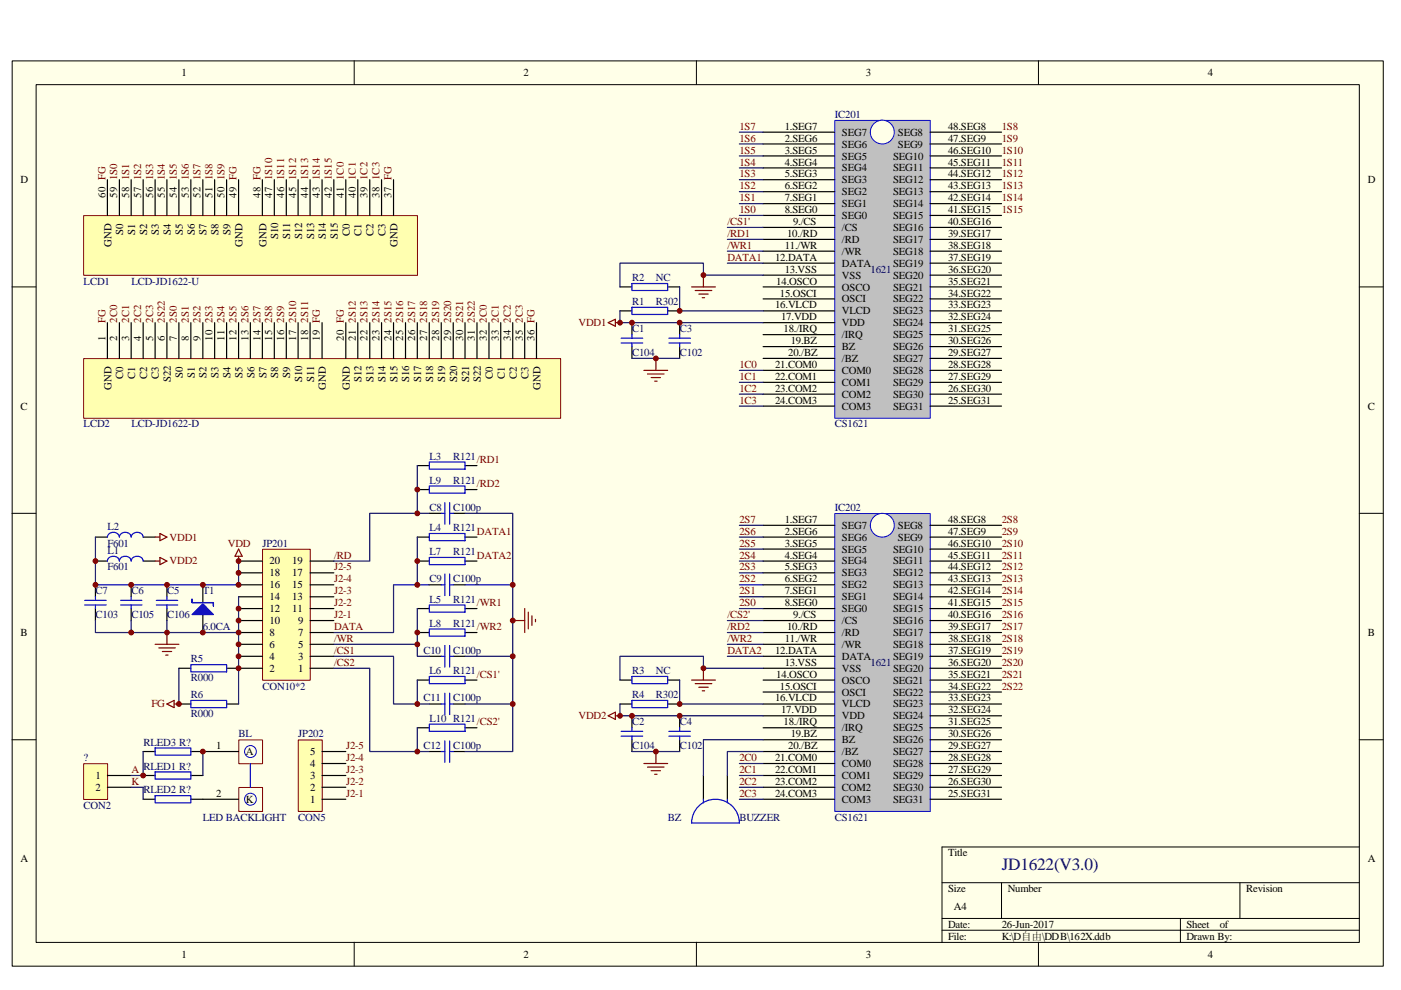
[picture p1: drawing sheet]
<svg xmlns="http://www.w3.org/2000/svg" width="297mm" height="210mm" viewBox="0 0 297 210" stroke-linecap="round" stroke-linejoin="round" font-family="sans-serif">
<path d="M2.6 12.9h290.7v192h-290.7z" fill="#ffffe8"/>
<g fill="none" stroke="#000" stroke-width=".21">
<path d="M2.6 12.9h290.7v192h-290.7zM7.7 17.9h280.5v181.9h-280.5zM75.1 12.9v5M147.7 12.9v5M220.2 12.9v5M2.5 60.8h5.1M288.2 60.8h5M2.5 108.8h5.1M288.2 108.8h5M2.5 156.8h5.1M288.2 156.8h5M288.2 179.6h-88.5v20.2"/>
<path d="M75.1 199.8v5M147.7 199.8v5M199.7 187.2h88.5M199.7 194.7h88.5M199.7 197.2h88.5M212.3 187.2v7.5M220.2 199.8v5M250.3 194.7v5.1M262.9 187.2v7.5"/>
</g>
<g fill="none" stroke="#800000" stroke-width=".25">
<path d="M50.6 116.4l.7 1.5h-1.5zM50.6 117.9v1.1M32.9 136.6h5M33.7 137.4h3.5M34.4 138.1h2M35.1 138.9h.5M35.4 134.1v2.5M108.7 131.6h2.5M111.2 129v5.1M112 129.8v3.6M112.8 130.6v2M113.5 131.3v.5"/>
<path d="M35.4 149.3l1.5-.8v1.5zM36.9 149.3h1M128.9 151.8l1.6-.8v1.5zM130.5 151.8h.9M139.1 159.3v2.6M146.6 144.2h5.1M147.4 144.9h3.5M148.2 145.7h2M148.9 146.5h.5M149.1 141.7v2.5M136.5 161.9h5.1M137.3 162.6h3.5"/>
<path d="M138 163.4h2M138.8 164.2h.5"/>
</g>
<g fill="none" stroke="#000" stroke-width=".25">
<path d="M91 108.8h2.6M96.1 108.8h2.5M35.4 124v2.5M35.4 129v2.6M37.9 141.7h2.6M48 141.7h2.6M131.4 144.2h2.6M131.4 149.3h2.6M134 151.8v2.5M134 156.8v2.5M141.6 144.2h2.5M141.6 149.3h2.5"/>
<path d="M144.1 151.8v2.5M144.1 156.8v2.5"/>
</g>
<g fill="none" stroke="#00f" stroke-width=".25">
<path d="M93.6 108.8h.7M94.3 106.6v4.5M95.3 108.8h.8M95.3 106.6v4.5M33.1 127.3h4.6M33.1 128.3h4.6M35.4 126.5v.8M35.4 128.3v.7M40.5 140.9h7.5v1.6h-7.5zM131.7 155.1h4.6M131.7 156.1h4.6M134 143.4h7.6v1.5h-7.6z"/>
<path d="M134 148.5h7.6v1.5h-7.6zM134 154.3v.8M134 156.1v.7M141.8 155.1h4.6M141.8 156.1h4.6M144.1 154.3v.8M144.1 156.1v.7"/>
</g>
<path d="M55.7 116.5h10.1v27.7h-10.1z" fill="#ffffb0"/>
<path d="M55.7 116.5h10.1v27.7h-10.1z" fill="none" stroke="#800000" stroke-width=".21"/>
<g fill="none" stroke="#000" stroke-width=".25">
<path d="M50.6 119h5M65.7 119h5.1M50.6 139.1h5M50.6 136.6h5M50.6 134.1h5M50.6 131.6h5M50.6 129h5M50.6 126.5h5M50.6 124h5M50.6 121.5h5M65.7 139.1h5.1M65.7 136.6h5.1"/>
<path d="M65.7 134.1h5.1M65.7 131.6h5.1M65.7 129h5.1M65.7 126.5h5.1M65.7 124h5.1M65.7 121.5h5.1M50.6 141.7h5M65.7 141.7h5.1"/>
</g>
<path d="M177 108.9h20.2v63.1h-20.2z" fill="#c0c0c0"/>
<path d="M177 108.9h20.2v63.1h-20.2z" fill="none" stroke="#00f" stroke-width=".21"/>
<circle cx="187.1" cy="111.4" r="2.53" fill="#ffffe8"/>
<circle cx="187.1" cy="111.4" r="2.53" fill="none" stroke="#00f" stroke-width=".21"/>
<g fill="none" stroke="#000" stroke-width=".25">
<path d="M161.8 119h15.2M161.8 116.4h15.2M161.8 113.9h15.2M161.8 111.4h15.2M197.2 119h15.1M197.2 116.4h15.1M197.2 113.9h15.1M197.2 111.4h15.1M161.8 129h15.2M161.8 126.5h15.2M161.8 124h15.2M161.8 121.5h15.2"/>
<path d="M161.8 131.6h15.2M161.8 134.1h15.2M161.8 136.6h15.2M161.8 139.1h15.2M197.2 129h15.1M197.2 126.5h15.1M197.2 124h15.1M197.2 121.5h15.1M197.2 131.6h15.1M197.2 134.1h15.1M197.2 136.6h15.1M197.2 139.1h15.1"/>
<path d="M161.8 141.7h15.2M161.8 144.2h15.2M161.8 146.7h15.2M161.8 149.3h15.2M161.8 151.8h15.2M161.8 154.3h15.2M161.8 156.8h15.2M161.8 159.3h15.2M197.2 141.7h15.1M197.2 144.2h15.1M197.2 146.7h15.1M197.2 149.3h15.1"/>
<path d="M197.2 151.8h15.1M197.2 154.3h15.1M197.2 156.8h15.1M197.2 159.3h15.1M149.1 164.4v5.1M154.2 164.4v5.1M161.8 161.9h15.2M161.8 164.4h15.2M161.8 166.9h15.2M161.8 169.5h15.2M197.2 161.9h15.1M197.2 164.4h15.1"/>
<path d="M197.2 166.9h15.1M197.2 169.5h15.1"/>
</g>
<path d="M148.4 170.6a5.1 5.1 0 0 1 5.4-.7 5.1 5.1 0 0 1 3 4.6h-10.2a5 5 0 0 1 1.8-3.9zM149.1 169.5v.7M154.2 169.5v.7" fill="none" stroke="#00f" stroke-width=".25"/>
<path d="M17.8 162h5v7.5h-5z" fill="#ffffb0"/>
<path d="M17.7 161.9h5.1v7.6h-5.1z" fill="none" stroke="#800000" stroke-width=".21"/>
<path d="M22.8 164.4h5M22.8 166.9h5" fill="none" stroke="#000" stroke-width=".25"/>
<path d="M63.3 156.9h5v15.1h-5z" fill="#ffffb0"/>
<path d="M63.2 156.9h5.1v15.1h-5.1z" fill="none" stroke="#800000" stroke-width=".21"/>
<path d="M43 124v3.8M43 130.3v3.8M68.3 159.3h5M68.3 169.5h5M68.3 166.9h5M68.3 164.4h5M68.3 161.9h5" fill="none" stroke="#000" stroke-width=".25"/>
<path d="M50.6 119v5M50.6 126.5v15.2" fill="none" stroke="#000080" stroke-width=".25"/>
<path d="M40.7 127v.8h4.6v.7v-.7h-4.6z" fill-rule="evenodd" fill="#00f"/>
<path d="M40.7 127v.8h4.6v.7v-.7h-4.6z" fill="none" stroke="#00f" stroke-width=".25"/>
<path d="M43 128l2.3 2.3h-4.6z" fill="#00f"/>
<g fill="none" stroke="#00f" stroke-width=".25">
<path d="M91 98h7.6v1.5h-7.6zM22.8 119a1.3 1.3 0 0 1 1.2-1.1 1.3 1.3 0 0 1 1.3 1.1 1.28 1.28 0 0 1 1.3-1.1 1.28 1.28 0 0 1 1.2 1.1 1.3 1.3 0 0 1 1.3-1.1 1.3 1.3 0 0 1 1.2 1.1M22.8 113.9a1.3 1.3 0 0 1 1.2-1 1.3 1.3 0 0 1 1.3 1 1.28 1.28 0 0 1 1.3-1 1.28 1.28 0 0 1 1.2 1 1.3 1.3 0 0 1 1.3-1 1.3 1.3 0 0 1 1.2 1M91 103h7.6v1.6h-7.6zM91 113.1h7.6v1.5h-7.6zM91 118.2h7.6v1.5h-7.6zM17.9 127.3h4.6M17.9 128.3h4.6M20.2 126.5v.8M20.2 128.3v.7M25.6 127.3h4.5M25.6 128.3h4.5"/>
<path d="M27.8 126.5v.8M27.8 128.3v.7M43 128l2.3 2.3h-4.6zM91 128.3h7.6v1.5h-7.6zM91 133.4h7.6v1.5h-7.6zM93.6 124h.7M93.6 139.1h.7M94.3 121.7v4.6M94.3 136.9v4.5M95.3 124h.8M95.3 121.7v4.6M95.3 136.9v4.5"/>
<path d="M95.3 139.1h.8M40.5 148.5h7.5v1.5h-7.5zM91 143.4h7.6v1.5h-7.6zM91 153.5h7.6v1.6h-7.6zM93.6 149.3h.7M93.6 159.3h.7M94.3 147v4.5M94.3 157.1v4.5M95.3 147v4.5M95.3 157.1v4.5M95.3 149.3h.8M95.3 159.3h.8"/>
</g>
<g fill="none" stroke="#000" stroke-width=".25">
<path d="M88.5 98.7h2.5M98.6 98.7h2.5M20.2 119h2.6M20.2 113.9h2.6M30.3 119h2.6M30.3 113.9h2.6M88.5 119h2.5M88.5 113.9h2.5M88.5 103.8h2.5M98.6 119h2.5M98.6 113.9h2.5M98.6 103.8h2.5"/>
<path d="M20.2 124v2.5M20.2 129v2.6M27.8 124v2.5M27.8 129v2.6M88.5 129h2.5M88.5 134.1h2.5M91 124h2.6M91 139.1h2.6M96.1 124h2.5M96.1 139.1h2.5M98.6 129h2.5M98.6 134.1h2.5"/>
<path d="M37.9 149.3h2.6M48 149.3h2.6M88.5 144.2h2.5M88.5 154.3h2.5M91 149.3h2.6M91 159.3h2.6M96.1 149.3h2.5M96.1 159.3h2.5M98.6 144.2h2.5M98.6 154.3h2.5"/>
</g>
<path d="M20.2 113.9v10.1h30.4M20.2 131.6v2.5h30.4M27.8 131.6v2.5M35.4 131.6v2.5M37.9 141.7v7.6M50.6 141.7v7.6" fill="none" stroke="#000080" stroke-width=".25"/>
<path d="M32.9 119h1M32.9 113.9h1M33.9 118.2l1.5 .8-1.5 .7zM33.9 113.1l1.5 .8-1.5 .7z" fill="none" stroke="#800000" stroke-width=".25"/>
<path d="M17.8 45.8h70.7v12.6h-70.7z" fill="#ffffb0"/>
<path d="M17.7 45.7h70.8v12.7h-70.8z" fill="none" stroke="#800000" stroke-width=".21"/>
<g fill="none" stroke="#000" stroke-width=".25">
<path d="M22.8 38.1v7.6M25.3 38.1v7.6M27.8 38.1v7.6M30.3 38.1v7.6M32.9 38.1v7.6M35.4 38.1v7.6M37.9 38.1v7.6M40.5 38.1v7.6M43 38.1v7.6M45.5 38.1v7.6M48 38.1v7.6M50.6 38.1v7.6"/>
<path d="M55.6 38.1v7.6M58.2 38.1v7.6M60.7 38.1v7.6M63.2 38.1v7.6M65.7 38.1v7.6M68.3 38.1v7.6M70.8 38.1v7.6M73.3 38.1v7.6M75.9 38.1v7.6M78.4 38.1v7.6M80.9 38.1v7.6M83.4 38.1v7.6"/>
</g>
<path d="M17.8 76.1h101.1v12.6h-101.1z" fill="#ffffb0"/>
<path d="M17.7 76h101.2v12.7h-101.2z" fill="none" stroke="#800000" stroke-width=".21"/>
<g fill="none" stroke="#000" stroke-width=".25">
<path d="M22.8 68.4v7.6M25.3 68.4v7.6M27.8 68.4v7.6M30.3 68.4v7.6M32.9 68.4v7.6M35.4 68.4v7.6M37.9 68.4v7.6M40.5 68.4v7.6M43 68.4v7.6M45.5 68.4v7.6M48 68.4v7.6M50.6 68.4v7.6"/>
<path d="M53.1 68.4v7.6M55.6 68.4v7.6M58.2 68.4v7.6M60.7 68.4v7.6M63.2 68.4v7.6M65.7 68.4v7.6M68.3 68.4v7.6M73.3 68.4v7.6M75.9 68.4v7.6M78.4 68.4v7.6M80.9 68.4v7.6M83.4 68.4v7.6"/>
<path d="M86 68.4v7.6M88.5 68.4v7.6M91 68.4v7.6M93.6 68.4v7.6M96.1 68.4v7.6M98.6 68.4v7.6M101.1 68.4v7.6M103.7 68.4v7.6M106.2 68.4v7.6M108.7 68.4v7.6M111.2 68.4v7.6M113.7 68.4v7.6"/>
<path d="M30.3 159.3h2.6M40.5 159.3h2.5M30.3 164.4h2.6M30.3 169.5h2.6M40.5 164.4h2.5M40.5 169.5h2.5"/>
</g>
<g fill="none" stroke="#000080" stroke-width=".25">
<path d="M88.5 98.7v10.1M88.5 113.9v10.1M91 108.8h-12.6v10.2h-7.6M98.6 108.8h10.1v50.5h-10.1M70.8 139.1h12.6v10.2h7.6M70.8 136.6h17.7v2.5h2.5M88.5 129v7.6M91 124h-7.6v10.1h-12.6M98.6 124h10.1M98.6 139.1h10.1M70.8 141.7h7.6v17.6h12.6M88.5 144.2v5.1"/>
<path d="M88.5 154.3v5M98.6 149.3h10.1"/>
</g>
<path d="M32.9 158.6h7.6v1.5h-7.6zM32.9 163.7h7.6v1.5h-7.6zM32.9 168.7h7.6v1.5h-7.6z" fill="none" stroke="#00f" stroke-width=".25"/>
<path d="M50.7 156.9h5v5h-5z" fill="#ffffe8"/>
<path d="M50.6 156.9h5.1v5h-5.1z" fill="none" stroke="#800000" stroke-width=".21"/>
<path d="M50.7 167h5v5h-5z" fill="#ffffe8"/>
<path d="M50.6 167h5.1v5h-5.1z" fill="none" stroke="#800000" stroke-width=".21"/>
<path d="M131.7 71.7h4.6M131.7 72.7h4.6M134 60.1h7.6v1.5h-7.6zM134 65.2h7.6v1.5h-7.6zM134 71v.7M134 72.7v.8M141.8 71.7h4.6M141.8 72.7h4.6M144.1 71v.7M144.1 72.7v.8M53.1 161.9v5" fill="none" stroke="#00f" stroke-width=".25"/>
<path d="M131.4 60.8h2.6M131.4 65.9h2.6M134 68.4v2.6M134 73.5v2.5M141.6 60.8h2.5M141.6 65.9h2.5M144.1 68.4v2.6M144.1 73.5v2.5M43 159.3h7.6M43 169.5h7.6" fill="none" stroke="#000" stroke-width=".25"/>
<g fill="none" stroke="#00f" stroke-width=".21">
<circle cx="53.1" cy="159.3" r="1.26"/>
<circle cx="53.1" cy="169.5" r="1.26"/>
</g>
<g fill="none" stroke="#000080" stroke-width=".25">
<path d="M156.8 111.4h5M156.8 113.9h5M156.8 116.4h5M156.8 119h5M154.2 131.6h7.6M154.2 134.1h7.6M154.2 136.6h7.6M154.2 139.1h7.6M156.8 121.5h5M156.8 124h5M156.8 126.5h5M156.8 129h5"/>
<path d="M30.3 159.3v5.1h-2.5M43 159.3v5.1M131.4 149.3v2.5h30.4M134 159.3h10.1M144.1 144.2v5.1h17.7M161.8 159.3h-7.6v5.1M161.8 156.8h-12.7v7.6M161.8 141.7h-12.7v-2.6h-17.7v5.1M27.8 166.9h2.5v2.6M156.8 164.4h5M156.8 166.9h5M156.8 161.9h5"/>
<path d="M156.8 169.5h5"/>
</g>
<path d="M149.1 58.3v2.5M128.9 68.4l1.6-.7v1.5zM130.5 68.4h.9M136.5 78.5h5.1M137.3 79.3h3.5M139.1 76v2.5M146.6 60.8h5.1M147.4 61.6h3.5M148.2 62.4h2M148.9 63.1h.5M138 80.1h2M138.8 80.8h.5" fill="none" stroke="#800000" stroke-width=".25"/>
<path d="M177 25.6h20.2v63.1h-20.2z" fill="#c0c0c0"/>
<path d="M177 25.5h20.2v63.2h-20.2z" fill="none" stroke="#00f" stroke-width=".21"/>
<circle cx="187.1" cy="28" r="2.53" fill="#ffffe8"/>
<circle cx="187.1" cy="28" r="2.53" fill="none" stroke="#00f" stroke-width=".21"/>
<g fill="none" stroke="#000" stroke-width=".25">
<path d="M161.8 38.1h15.2M161.8 35.6h15.2M161.8 33.1h15.2M161.8 30.5h15.2M161.8 28h15.2M197.2 38.1h15.1M197.2 35.6h15.1M197.2 33.1h15.1M197.2 30.5h15.1M197.2 28h15.1M161.8 45.7h15.2M161.8 43.2h15.2"/>
<path d="M161.8 40.6h15.2M161.8 48.2h15.2M161.8 50.8h15.2M161.8 53.3h15.2M161.8 55.8h15.2M161.8 58.3h15.2M197.2 45.7h15.1M197.2 43.2h15.1M197.2 40.6h15.1M197.2 48.2h15.1M197.2 50.8h15.1M197.2 53.3h15.1"/>
<path d="M197.2 55.8h15.1M197.2 58.3h15.1M161.8 60.8h15.2M161.8 63.4h15.2M161.8 65.9h15.2M161.8 68.4h15.2M161.8 71h15.2M161.8 73.5h15.2M161.8 76h15.2M161.8 78.5h15.2M197.2 60.8h15.1M197.2 63.4h15.1"/>
<path d="M197.2 65.9h15.1M197.2 68.4h15.1M197.2 71h15.1M197.2 73.5h15.1M197.2 76h15.1M197.2 78.5h15.1M161.8 81.1h15.2M161.8 83.6h15.2M161.8 86.1h15.2M197.2 81.1h15.1M197.2 83.6h15.1M197.2 86.1h15.1"/>
</g>
<g fill="none" stroke="#000080" stroke-width=".25">
<path d="M156.8 28h5M156.8 30.5h5M156.8 33.1h5M156.8 35.6h5M156.8 38.1h5M154.2 48.2h7.6M154.2 50.8h7.6M154.2 53.3h7.6M154.2 55.8h7.6M156.8 40.6h5M156.8 43.2h5M156.8 45.7h5"/>
<path d="M161.8 58.3h-12.7v-2.5h-17.7v5M131.4 65.9v2.5h30.4M134 76h10.1M144.1 60.8v5.1h17.7M156.8 78.5h5M156.8 81.1h5M156.8 83.6h5M156.8 86.1h5"/>
</g>
<circle cx="50.6" cy="134.1" r=".51" fill="#800000"/>
<circle cx="50.6" cy="134.1" r=".51" fill="none" stroke="#800000" stroke-width=".21"/>
<circle cx="50.6" cy="119" r=".51" fill="#800000"/>
<circle cx="50.6" cy="119" r=".51" fill="none" stroke="#800000" stroke-width=".21"/>
<circle cx="108.7" cy="131.6" r=".51" fill="#800000"/>
<circle cx="108.7" cy="131.6" r=".51" fill="none" stroke="#800000" stroke-width=".21"/>
<circle cx="50.6" cy="141.7" r=".51" fill="#800000"/>
<circle cx="50.6" cy="141.7" r=".51" fill="none" stroke="#800000" stroke-width=".21"/>
<circle cx="37.9" cy="149.3" r=".5" fill="#800000"/>
<circle cx="37.9" cy="149.3" r=".5" fill="none" stroke="#800000" stroke-width=".21"/>
<circle cx="35.4" cy="124" r=".5" fill="#800000"/>
<circle cx="35.4" cy="124" r=".5" fill="none" stroke="#800000" stroke-width=".21"/>
<circle cx="35.4" cy="134.1" r=".5" fill="#800000"/>
<circle cx="35.4" cy="134.1" r=".5" fill="none" stroke="#800000" stroke-width=".21"/>
<circle cx="50.6" cy="139.1" r=".51" fill="#800000"/>
<circle cx="50.6" cy="139.1" r=".51" fill="none" stroke="#800000" stroke-width=".21"/>
<circle cx="50.6" cy="136.6" r=".51" fill="#800000"/>
<circle cx="50.6" cy="136.6" r=".51" fill="none" stroke="#800000" stroke-width=".21"/>
<circle cx="50.6" cy="131.6" r=".51" fill="#800000"/>
<circle cx="50.6" cy="131.6" r=".51" fill="none" stroke="#800000" stroke-width=".21"/>
<circle cx="50.6" cy="129" r=".51" fill="#800000"/>
<circle cx="50.6" cy="129" r=".51" fill="none" stroke="#800000" stroke-width=".21"/>
<circle cx="50.6" cy="124" r=".51" fill="#800000"/>
<circle cx="50.6" cy="124" r=".51" fill="none" stroke="#800000" stroke-width=".21"/>
<circle cx="50.6" cy="121.5" r=".51" fill="#800000"/>
<circle cx="50.6" cy="121.5" r=".51" fill="none" stroke="#800000" stroke-width=".21"/>
<circle cx="43" cy="134.1" r=".51" fill="#800000"/>
<circle cx="43" cy="134.1" r=".51" fill="none" stroke="#800000" stroke-width=".21"/>
<circle cx="43" cy="124" r=".51" fill="#800000"/>
<circle cx="43" cy="124" r=".51" fill="none" stroke="#800000" stroke-width=".21"/>
<circle cx="27.8" cy="124" r=".51" fill="#800000"/>
<circle cx="27.8" cy="124" r=".51" fill="none" stroke="#800000" stroke-width=".21"/>
<circle cx="20.2" cy="124" r=".51" fill="#800000"/>
<circle cx="20.2" cy="124" r=".51" fill="none" stroke="#800000" stroke-width=".21"/>
<circle cx="27.8" cy="134.1" r=".5" fill="#800000"/>
<circle cx="27.8" cy="134.1" r=".5" fill="none" stroke="#800000" stroke-width=".21"/>
<circle cx="20.2" cy="119" r=".5" fill="#800000"/>
<circle cx="20.2" cy="119" r=".5" fill="none" stroke="#800000" stroke-width=".21"/>
<circle cx="88.5" cy="119" r=".5" fill="#800000"/>
<circle cx="88.5" cy="119" r=".5" fill="none" stroke="#800000" stroke-width=".21"/>
<circle cx="88.5" cy="103.8" r=".5" fill="#800000"/>
<circle cx="88.5" cy="103.8" r=".5" fill="none" stroke="#800000" stroke-width=".21"/>
<circle cx="88.5" cy="134.1" r=".5" fill="#800000"/>
<circle cx="88.5" cy="134.1" r=".5" fill="none" stroke="#800000" stroke-width=".21"/>
<circle cx="88.5" cy="149.3" r=".5" fill="#800000"/>
<circle cx="88.5" cy="149.3" r=".5" fill="none" stroke="#800000" stroke-width=".21"/>
<circle cx="88.5" cy="159.3" r=".5" fill="#800000"/>
<circle cx="88.5" cy="159.3" r=".5" fill="none" stroke="#800000" stroke-width=".21"/>
<circle cx="88.5" cy="136.6" r=".5" fill="#800000"/>
<circle cx="88.5" cy="136.6" r=".5" fill="none" stroke="#800000" stroke-width=".21"/>
<circle cx="88.5" cy="124" r=".51" fill="#800000"/>
<circle cx="88.5" cy="124" r=".51" fill="none" stroke="#800000" stroke-width=".21"/>
<circle cx="88.5" cy="108.8" r=".51" fill="#800000"/>
<circle cx="88.5" cy="108.8" r=".51" fill="none" stroke="#800000" stroke-width=".21"/>
<circle cx="108.7" cy="124" r=".51" fill="#800000"/>
<circle cx="108.7" cy="124" r=".51" fill="none" stroke="#800000" stroke-width=".21"/>
<circle cx="108.7" cy="139.1" r=".51" fill="#800000"/>
<circle cx="108.7" cy="139.1" r=".51" fill="none" stroke="#800000" stroke-width=".21"/>
<circle cx="108.7" cy="149.3" r=".51" fill="#800000"/>
<circle cx="108.7" cy="149.3" r=".51" fill="none" stroke="#800000" stroke-width=".21"/>
<circle cx="43" cy="159.3" r=".51" fill="#800000"/>
<circle cx="43" cy="159.3" r=".51" fill="none" stroke="#800000" stroke-width=".21"/>
<circle cx="30.3" cy="164.4" r=".51" fill="#800000"/>
<circle cx="30.3" cy="164.4" r=".51" fill="none" stroke="#800000" stroke-width=".21"/>
<circle cx="131.4" cy="68.4" r=".5" fill="#800000"/>
<circle cx="131.4" cy="68.4" r=".5" fill="none" stroke="#800000" stroke-width=".21"/>
<circle cx="139.1" cy="76" r=".51" fill="#800000"/>
<circle cx="139.1" cy="76" r=".51" fill="none" stroke="#800000" stroke-width=".21"/>
<circle cx="149.1" cy="58.3" r=".5" fill="#800000"/>
<circle cx="149.1" cy="58.3" r=".5" fill="none" stroke="#800000" stroke-width=".21"/>
<circle cx="134" cy="68.4" r=".5" fill="#800000"/>
<circle cx="134" cy="68.4" r=".5" fill="none" stroke="#800000" stroke-width=".21"/>
<circle cx="144.1" cy="68.4" r=".51" fill="#800000"/>
<circle cx="144.1" cy="68.4" r=".51" fill="none" stroke="#800000" stroke-width=".21"/>
<circle cx="144.1" cy="65.9" r=".51" fill="#800000"/>
<circle cx="144.1" cy="65.9" r=".51" fill="none" stroke="#800000" stroke-width=".21"/>
<circle cx="131.4" cy="151.8" r=".5" fill="#800000"/>
<circle cx="131.4" cy="151.8" r=".5" fill="none" stroke="#800000" stroke-width=".21"/>
<circle cx="139.1" cy="159.3" r=".51" fill="#800000"/>
<circle cx="139.1" cy="159.3" r=".51" fill="none" stroke="#800000" stroke-width=".21"/>
<circle cx="149.1" cy="141.7" r=".5" fill="#800000"/>
<circle cx="149.1" cy="141.7" r=".5" fill="none" stroke="#800000" stroke-width=".21"/>
<circle cx="134" cy="151.8" r=".5" fill="#800000"/>
<circle cx="134" cy="151.8" r=".5" fill="none" stroke="#800000" stroke-width=".21"/>
<circle cx="144.1" cy="151.8" r=".51" fill="#800000"/>
<circle cx="144.1" cy="151.8" r=".51" fill="none" stroke="#800000" stroke-width=".21"/>
<circle cx="144.1" cy="149.3" r=".51" fill="#800000"/>
<circle cx="144.1" cy="149.3" r=".51" fill="none" stroke="#800000" stroke-width=".21"/>
<text font-size="3.6" fill="#000080" x="212.4" y="184.5">JD1622(V3.0)</text>
<g font-size="2.3">
<text x="38.5" y="16.1">1</text>
<text x="111" y="16.1">2</text>
<text x="183.6" y="16.1">3</text>
<text x="256.1" y="16.1">4</text>
<text x="166.4" y="27.5">1.SEG7</text>
<text x="178.5" y="28.7">SEG7</text>
<text x="190.4" y="28.7">SEG8</text>
<text x="201" y="27.5">48.SEG8</text>
<text x="166.4" y="35.1">4.SEG4</text>
<text x="166.4" y="32.6">3.SEG5</text>
<text x="166.4" y="30">2.SEG6</text>
<text x="178.5" y="33.8">SEG5</text>
<text x="178.5" y="31.3">SEG6</text>
<text x="189.4" y="33.8">SEG10</text>
<text x="190.4" y="31.3">SEG9</text>
<text x="201" y="30">47.SEG9</text>
<text x="201" y="32.6">46.SEG10</text>
<text x="201" y="35.1">45.SEG11</text>
<text x="4.4" y="38.9">D</text>
<text x="22.3" y="41.9" transform="rotate(-90 22.3 41.9)">60 FG</text>
<text x="24.8" y="41.9" transform="rotate(-90 24.8 41.9)">59</text>
<text x="27.4" y="41.9" transform="rotate(-90 27.4 41.9)">58</text>
<text x="29.9" y="41.9" transform="rotate(-90 29.9 41.9)">57</text>
<text x="32.5" y="41.9" transform="rotate(-90 32.5 41.9)">56</text>
<text x="35" y="41.9" transform="rotate(-90 35 41.9)">55</text>
<text x="37.5" y="41.9" transform="rotate(-90 37.5 41.9)">54</text>
<text x="40" y="41.9" transform="rotate(-90 40 41.9)">53</text>
<text x="42.5" y="41.9" transform="rotate(-90 42.5 41.9)">52</text>
<text x="45.1" y="41.9" transform="rotate(-90 45.1 41.9)">51</text>
<text x="47.6" y="41.9" transform="rotate(-90 47.6 41.9)">50</text>
<text x="50.2" y="41.9" transform="rotate(-90 50.2 41.9)">49 FG</text>
<text x="55.2" y="41.9" transform="rotate(-90 55.2 41.9)">48 FG</text>
<text x="57.7" y="41.9" transform="rotate(-90 57.7 41.9)">47</text>
<text x="60.2" y="41.9" transform="rotate(-90 60.2 41.9)">46</text>
<text x="62.8" y="41.9" transform="rotate(-90 62.8 41.9)">45</text>
<text x="65.3" y="41.9" transform="rotate(-90 65.3 41.9)">44</text>
<text x="67.8" y="41.9" transform="rotate(-90 67.8 41.9)">43</text>
<text x="70.4" y="41.9" transform="rotate(-90 70.4 41.9)">42</text>
<text x="72.9" y="41.9" transform="rotate(-90 72.9 41.9)">41</text>
<text x="75.4" y="41.9" transform="rotate(-90 75.4 41.9)">40</text>
<text x="77.9" y="41.9" transform="rotate(-90 77.9 41.9)">39</text>
<text x="80.5" y="41.9" transform="rotate(-90 80.5 41.9)">38</text>
<text x="83" y="41.9" transform="rotate(-90 83 41.9)">37 FG</text>
<text x="166.4" y="40.1">6.SEG2</text>
<text x="166.4" y="37.6">5.SEG3</text>
<text x="178.5" y="41.4">SEG2</text>
<text x="178.5" y="38.9">SEG3</text>
<text x="178.5" y="36.3">SEG4</text>
<text x="189.4" y="36.3">SEG11</text>
<text x="189.4" y="38.9">SEG12</text>
<text x="189.4" y="41.4">SEG13</text>
<text x="201" y="37.6">44.SEG12</text>
<text x="201" y="40.1">43.SEG13</text>
<text x="290" y="38.9">D</text>
<text x="166.4" y="45.2">8.SEG0</text>
<text x="166.4" y="42.7">7.SEG1</text>
<text x="168.1" y="47.7">9./CS</text>
<text x="178.5" y="46.4">SEG0</text>
<text x="178.5" y="43.9">SEG1</text>
<text x="189.4" y="43.9">SEG14</text>
<text x="189.4" y="46.4">SEG15</text>
<text x="201" y="42.7">42.SEG14</text>
<text x="201" y="45.2">41.SEG15</text>
<text x="201" y="47.7">40.SEG16</text>
<text x="23.6" y="52.3" transform="rotate(-90 23.6 52.3)">GND</text>
<text x="26.1" y="49.7" transform="rotate(-90 26.1 49.7)">S0</text>
<text x="28.7" y="49.7" transform="rotate(-90 28.7 49.7)">S1</text>
<text x="31.2" y="49.7" transform="rotate(-90 31.2 49.7)">S2</text>
<text x="33.7" y="49.7" transform="rotate(-90 33.7 49.7)">S3</text>
<text x="36.2" y="49.7" transform="rotate(-90 36.2 49.7)">S4</text>
<text x="38.8" y="49.7" transform="rotate(-90 38.8 49.7)">S5</text>
<text x="41.3" y="49.7" transform="rotate(-90 41.3 49.7)">S6</text>
<text x="43.8" y="49.7" transform="rotate(-90 43.8 49.7)">S7</text>
<text x="46.4" y="49.7" transform="rotate(-90 46.4 49.7)">S8</text>
<text x="48.9" y="49.7" transform="rotate(-90 48.9 49.7)">S9</text>
<text x="51.4" y="52.3" transform="rotate(-90 51.4 52.3)">GND</text>
<text x="56.5" y="52.3" transform="rotate(-90 56.5 52.3)">GND</text>
<text x="59" y="50.8" transform="rotate(-90 59 50.8)">S10</text>
<text x="61.5" y="50.8" transform="rotate(-90 61.5 50.8)">S11</text>
<text x="64" y="50.8" transform="rotate(-90 64 50.8)">S12</text>
<text x="66.6" y="50.8" transform="rotate(-90 66.6 50.8)">S13</text>
<text x="69.1" y="50.8" transform="rotate(-90 69.1 50.8)">S14</text>
<text x="71.6" y="50.8" transform="rotate(-90 71.6 50.8)">S15</text>
<text x="74.2" y="50" transform="rotate(-90 74.2 50)">C0</text>
<text x="76.7" y="50" transform="rotate(-90 76.7 50)">C1</text>
<text x="79.2" y="50" transform="rotate(-90 79.2 50)">C2</text>
<text x="81.7" y="50" transform="rotate(-90 81.7 50)">C3</text>
<text x="84.3" y="52.3" transform="rotate(-90 84.3 52.3)">GND</text>
<text x="166.4" y="52.7">11./WR</text>
<text x="166.9" y="50.2">10./RD</text>
<text x="178.5" y="49">/CS</text>
<text x="178.5" y="51.5">/RD</text>
<text x="189.4" y="49">SEG16</text>
<text x="189.4" y="51.5">SEG17</text>
<text x="201" y="50.2">39.SEG17</text>
<text x="201" y="52.7">38.SEG18</text>
<text x="164.3" y="55.3">12.DATA</text>
<text x="166.4" y="57.8">13.VSS</text>
<text x="178.5" y="54">/WR</text>
<text x="178.5" y="56.6">DATA</text>
<text x="178.5" y="59.1">VSS</text>
<text x="189.4" y="54">SEG18</text>
<text x="189.4" y="56.6">SEG19</text>
<text x="189.4" y="59.1">SEG20</text>
<text x="201" y="55.3">37.SEG19</text>
<text x="201" y="57.8">36.SEG20</text>
<text x="164.3" y="65.4">16.VLCD</text>
<text x="164.6" y="60.3">14.OSCO</text>
<text x="165.4" y="62.9">15.OSCI</text>
<text x="178.5" y="61.6">OSCO</text>
<text x="178.5" y="64.1">OSCI</text>
<text x="189.4" y="61.6">SEG21</text>
<text x="189.4" y="64.1">SEG22</text>
<text x="201" y="60.3">35.SEG21</text>
<text x="201" y="62.9">34.SEG22</text>
<text x="201" y="65.4">33.SEG23</text>
<text x="165.6" y="67.9">17.VDD</text>
<text x="166.1" y="70.4">18./IRQ</text>
<text x="178.5" y="66.6">VLCD</text>
<text x="178.5" y="69.2">VDD</text>
<text x="178.5" y="71.7">/IRQ</text>
<text x="189.4" y="66.6">SEG23</text>
<text x="189.4" y="69.2">SEG24</text>
<text x="189.4" y="71.7">SEG25</text>
<text x="201" y="67.9">32.SEG24</text>
<text x="201" y="70.4">31.SEG25</text>
<text x="22.3" y="72.2" transform="rotate(-90 22.3 72.2)">1</text>
<text x="24.8" y="72.2" transform="rotate(-90 24.8 72.2)">2</text>
<text x="27.4" y="72.2" transform="rotate(-90 27.4 72.2)">3</text>
<text x="29.9" y="72.2" transform="rotate(-90 29.9 72.2)">4</text>
<text x="32.5" y="72.2" transform="rotate(-90 32.5 72.2)">5</text>
<text x="35" y="72.2" transform="rotate(-90 35 72.2)">6</text>
<text x="37.5" y="72.2" transform="rotate(-90 37.5 72.2)">7</text>
<text x="40" y="72.2" transform="rotate(-90 40 72.2)">8</text>
<text x="42.5" y="72.2" transform="rotate(-90 42.5 72.2)">9</text>
<text x="45.1" y="72.2" transform="rotate(-90 45.1 72.2)">10</text>
<text x="47.6" y="72.2" transform="rotate(-90 47.6 72.2)">11</text>
<text x="50.2" y="72.2" transform="rotate(-90 50.2 72.2)">12</text>
<text x="52.7" y="72.2" transform="rotate(-90 52.7 72.2)">13</text>
<text x="55.2" y="72.2" transform="rotate(-90 55.2 72.2)">14</text>
<text x="57.7" y="72.2" transform="rotate(-90 57.7 72.2)">15</text>
<text x="60.2" y="72.2" transform="rotate(-90 60.2 72.2)">16</text>
<text x="62.8" y="72.2" transform="rotate(-90 62.8 72.2)">17</text>
<text x="65.3" y="72.2" transform="rotate(-90 65.3 72.2)">18</text>
<text x="67.8" y="72.2" transform="rotate(-90 67.8 72.2)">19 FG</text>
<text x="72.9" y="72.2" transform="rotate(-90 72.9 72.2)">20 FG</text>
<text x="75.4" y="72.2" transform="rotate(-90 75.4 72.2)">21</text>
<text x="77.9" y="72.2" transform="rotate(-90 77.9 72.2)">22</text>
<text x="80.5" y="72.2" transform="rotate(-90 80.5 72.2)">23</text>
<text x="83" y="72.2" transform="rotate(-90 83 72.2)">24</text>
<text x="85.5" y="72.2" transform="rotate(-90 85.5 72.2)">25</text>
<text x="88.1" y="72.2" transform="rotate(-90 88.1 72.2)">26</text>
<text x="90.6" y="72.2" transform="rotate(-90 90.6 72.2)">27</text>
<text x="93.1" y="72.2" transform="rotate(-90 93.1 72.2)">28</text>
<text x="95.6" y="72.2" transform="rotate(-90 95.6 72.2)">29</text>
<text x="98.2" y="72.2" transform="rotate(-90 98.2 72.2)">30</text>
<text x="100.7" y="72.2" transform="rotate(-90 100.7 72.2)">31</text>
<text x="103.2" y="72.2" transform="rotate(-90 103.2 72.2)">32</text>
<text x="105.7" y="72.2" transform="rotate(-90 105.7 72.2)">33</text>
<text x="108.3" y="72.2" transform="rotate(-90 108.3 72.2)">34</text>
<text x="110.8" y="72.2" transform="rotate(-90 110.8 72.2)">35</text>
<text x="113.3" y="72.2" transform="rotate(-90 113.3 72.2)">36 FG</text>
<text x="167.1" y="75.5">20./BZ</text>
<text x="167.6" y="73">19.BZ</text>
<text x="178.5" y="74.2">BZ</text>
<text x="178.5" y="76.8">/BZ</text>
<text x="189.4" y="74.2">SEG26</text>
<text x="189.4" y="76.8">SEG27</text>
<text x="201" y="73">30.SEG26</text>
<text x="201" y="75.5">29.SEG27</text>
<text x="23.6" y="82.6" transform="rotate(-90 23.6 82.6)">GND</text>
<text x="26.1" y="80.3" transform="rotate(-90 26.1 80.3)">C0</text>
<text x="28.7" y="80.3" transform="rotate(-90 28.7 80.3)">C1</text>
<text x="31.2" y="80.3" transform="rotate(-90 31.2 80.3)">C2</text>
<text x="33.7" y="80.3" transform="rotate(-90 33.7 80.3)">C3</text>
<text x="36.2" y="81.1" transform="rotate(-90 36.2 81.1)">S22</text>
<text x="38.8" y="80.1" transform="rotate(-90 38.8 80.1)">S0</text>
<text x="41.3" y="80.1" transform="rotate(-90 41.3 80.1)">S1</text>
<text x="43.8" y="80.1" transform="rotate(-90 43.8 80.1)">S2</text>
<text x="46.4" y="80.1" transform="rotate(-90 46.4 80.1)">S3</text>
<text x="48.9" y="80.1" transform="rotate(-90 48.9 80.1)">S4</text>
<text x="51.4" y="80.1" transform="rotate(-90 51.4 80.1)">S5</text>
<text x="53.9" y="80.1" transform="rotate(-90 53.9 80.1)">S6</text>
<text x="56.5" y="80.1" transform="rotate(-90 56.5 80.1)">S7</text>
<text x="59" y="80.1" transform="rotate(-90 59 80.1)">S8</text>
<text x="61.5" y="80.1" transform="rotate(-90 61.5 80.1)">S9</text>
<text x="64" y="81.1" transform="rotate(-90 64 81.1)">S10</text>
<text x="66.6" y="81.1" transform="rotate(-90 66.6 81.1)">S11</text>
<text x="69.1" y="82.6" transform="rotate(-90 69.1 82.6)">GND</text>
<text x="74.2" y="82.6" transform="rotate(-90 74.2 82.6)">GND</text>
<text x="76.7" y="81.1" transform="rotate(-90 76.7 81.1)">S12</text>
<text x="79.2" y="81.1" transform="rotate(-90 79.2 81.1)">S13</text>
<text x="81.7" y="81.1" transform="rotate(-90 81.7 81.1)">S14</text>
<text x="84.3" y="81.1" transform="rotate(-90 84.3 81.1)">S15</text>
<text x="86.8" y="81.1" transform="rotate(-90 86.8 81.1)">S16</text>
<text x="89.3" y="81.1" transform="rotate(-90 89.3 81.1)">S17</text>
<text x="91.9" y="81.1" transform="rotate(-90 91.9 81.1)">S18</text>
<text x="94.4" y="81.1" transform="rotate(-90 94.4 81.1)">S19</text>
<text x="96.9" y="81.1" transform="rotate(-90 96.9 81.1)">S20</text>
<text x="99.4" y="81.1" transform="rotate(-90 99.4 81.1)">S21</text>
<text x="102" y="81.1" transform="rotate(-90 102 81.1)">S22</text>
<text x="104.5" y="80.3" transform="rotate(-90 104.5 80.3)">C0</text>
<text x="107" y="80.3" transform="rotate(-90 107 80.3)">C1</text>
<text x="109.6" y="80.3" transform="rotate(-90 109.6 80.3)">C2</text>
<text x="112.1" y="80.3" transform="rotate(-90 112.1 80.3)">C3</text>
<text x="114.6" y="82.6" transform="rotate(-90 114.6 82.6)">GND</text>
<text x="164.3" y="78">21.COM0</text>
<text x="164.3" y="80.6">22.COM1</text>
<text x="164.3" y="83.1">23.COM2</text>
<text x="178.5" y="79.3">COM0</text>
<text x="178.5" y="81.8">COM1</text>
<text x="189.4" y="79.3">SEG28</text>
<text x="189.4" y="81.8">SEG29</text>
<text x="201" y="78">28.SEG28</text>
<text x="201" y="80.6">27.SEG29</text>
<text x="201" y="83.1">26.SEG30</text>
<text x="4.4" y="86.9">C</text>
<text x="164.3" y="85.6">24.COM3</text>
<text x="178.5" y="84.3">COM2</text>
<text x="178.5" y="86.9">COM3</text>
<text x="189.4" y="84.3">SEG30</text>
<text x="189.4" y="86.9">SEG31</text>
<text x="201" y="85.6">25.SEG31</text>
<text x="290" y="86.9">C</text>
<text x="166.4" y="113.4">2.SEG6</text>
<text x="166.4" y="110.9">1.SEG7</text>
<text x="178.5" y="112.1">SEG7</text>
<text x="190.4" y="112.1">SEG8</text>
<text x="201" y="110.9">48.SEG8</text>
<text x="201" y="113.4">47.SEG9</text>
<text x="57.1" y="119.7">20</text>
<text x="62" y="119.7">19</text>
<text x="166.4" y="118.4">4.SEG4</text>
<text x="166.4" y="115.9">3.SEG5</text>
<text x="178.5" y="119.7">SEG4</text>
<text x="178.5" y="117.2">SEG5</text>
<text x="178.5" y="114.6">SEG6</text>
<text x="189.4" y="117.2">SEG10</text>
<text x="189.4" y="119.7">SEG11</text>
<text x="190.4" y="114.6">SEG9</text>
<text x="201" y="115.9">46.SEG10</text>
<text x="201" y="118.4">45.SEG11</text>
<text x="57.1" y="124.8">16</text>
<text x="57.1" y="122.2">18</text>
<text x="62" y="124.8">15</text>
<text x="62" y="122.2">17</text>
<text x="166.4" y="123.5">6.SEG2</text>
<text x="166.4" y="120.9">5.SEG3</text>
<text x="178.5" y="124.8">SEG2</text>
<text x="178.5" y="122.2">SEG3</text>
<text x="189.4" y="122.2">SEG12</text>
<text x="189.4" y="124.8">SEG13</text>
<text x="201" y="120.9">44.SEG12</text>
<text x="201" y="123.5">43.SEG13</text>
<text x="57.1" y="129.8">12</text>
<text x="57.1" y="127.3">14</text>
<text x="62" y="129.8">11</text>
<text x="62" y="127.3">13</text>
<text x="166.4" y="128.5">8.SEG0</text>
<text x="166.4" y="126">7.SEG1</text>
<text x="168.1" y="131.1">9./CS</text>
<text x="178.5" y="129.8">SEG0</text>
<text x="178.5" y="127.3">SEG1</text>
<text x="189.4" y="127.3">SEG14</text>
<text x="189.4" y="129.8">SEG15</text>
<text x="201" y="126">42.SEG14</text>
<text x="201" y="128.5">41.SEG15</text>
<text x="201" y="131.1">40.SEG16</text>
<text x="4.4" y="134.8">B</text>
<text x="57.1" y="137.4">6</text>
<text x="57.1" y="134.8">8</text>
<text x="57.1" y="132.3">10</text>
<text x="63.2" y="137.4">5</text>
<text x="63.2" y="134.8">7</text>
<text x="63.2" y="132.3">9</text>
<text x="166.4" y="136.1">11./WR</text>
<text x="166.9" y="133.6">10./RD</text>
<text x="178.5" y="132.3">/CS</text>
<text x="178.5" y="134.8">/RD</text>
<text x="178.5" y="137.4">/WR</text>
<text x="189.4" y="132.3">SEG16</text>
<text x="189.4" y="134.8">SEG17</text>
<text x="189.4" y="137.4">SEG18</text>
<text x="201" y="133.6">39.SEG17</text>
<text x="201" y="136.1">38.SEG18</text>
<text x="290" y="134.8">B</text>
<text x="57.1" y="142.4">2</text>
<text x="57.1" y="139.9">4</text>
<text x="63.2" y="142.4">1</text>
<text x="63.2" y="139.9">3</text>
<text x="164.3" y="138.6">12.DATA</text>
<text x="164.6" y="143.7">14.OSCO</text>
<text x="166.4" y="141.1">13.VSS</text>
<text x="178.5" y="139.9">DATA</text>
<text x="178.5" y="142.4">VSS</text>
<text x="189.4" y="139.9">SEG19</text>
<text x="189.4" y="142.4">SEG20</text>
<text x="201" y="138.6">37.SEG19</text>
<text x="201" y="141.1">36.SEG20</text>
<text x="201" y="143.7">35.SEG21</text>
<text x="164.3" y="148.7">16.VLCD</text>
<text x="165.4" y="146.2">15.OSCI</text>
<text x="178.5" y="144.9">OSCO</text>
<text x="178.5" y="147.5">OSCI</text>
<text x="178.5" y="150">VLCD</text>
<text x="189.4" y="144.9">SEG21</text>
<text x="189.4" y="147.5">SEG22</text>
<text x="189.4" y="150">SEG23</text>
<text x="201" y="146.2">34.SEG22</text>
<text x="201" y="148.7">33.SEG23</text>
<text x="165.6" y="151.3">17.VDD</text>
<text x="166.1" y="153.8">18./IRQ</text>
<text x="178.5" y="152.5">VDD</text>
<text x="178.5" y="155.1">/IRQ</text>
<text x="189.4" y="152.5">SEG24</text>
<text x="189.4" y="155.1">SEG25</text>
<text x="201" y="151.3">32.SEG24</text>
<text x="201" y="153.8">31.SEG25</text>
<text x="45.8" y="158.8">1</text>
<text x="52.1" y="160.1">A</text>
<text x="65.7" y="160.1">5</text>
<text x="164.3" y="161.4">21.COM0</text>
<text x="167.1" y="158.8">20./BZ</text>
<text x="167.6" y="156.3">19.BZ</text>
<text x="178.5" y="157.6">BZ</text>
<text x="178.5" y="160.1">/BZ</text>
<text x="189.4" y="157.6">SEG26</text>
<text x="189.4" y="160.1">SEG27</text>
<text x="201" y="156.3">30.SEG26</text>
<text x="201" y="158.8">29.SEG27</text>
<text x="201" y="161.4">28.SEG28</text>
<text x="20.3" y="165.1">1</text>
<text x="20.3" y="167.7">2</text>
<text x="65.7" y="167.7">2</text>
<text x="65.7" y="165.1">3</text>
<text x="65.7" y="162.6">4</text>
<text x="164.3" y="163.9">22.COM1</text>
<text x="164.3" y="166.4">23.COM2</text>
<text x="178.5" y="162.6">COM0</text>
<text x="178.5" y="165.1">COM1</text>
<text x="178.5" y="167.7">COM2</text>
<text x="189.4" y="162.6">SEG28</text>
<text x="189.4" y="165.1">SEG29</text>
<text x="189.4" y="167.7">SEG30</text>
<text x="201" y="163.9">27.SEG29</text>
<text x="201" y="166.4">26.SEG30</text>
<text x="45.8" y="169">2</text>
<text x="52.1" y="170.2">K</text>
<text x="65.7" y="170.2">1</text>
<text x="164.3" y="169">24.COM3</text>
<text x="178.5" y="170.2">COM3</text>
<text x="189.4" y="170.2">SEG31</text>
<text x="201" y="169">25.SEG31</text>
<text x="4.4" y="182.8">A</text>
<text x="201" y="181.6">Title</text>
<text x="290" y="182.8">A</text>
<text x="201" y="189.1">Size</text>
<text x="213.7" y="189.1">Number</text>
<text x="264.2" y="189.1">Revision</text>
<text x="201" y="196.7">Date:</text>
<text x="202.3" y="193">A4</text>
<text x="212.4" y="196.7">26-Jun-2017</text>
<text x="251.5" y="196.7">Sheet</text>
<text x="258.6" y="196.7">of</text>
<text x="38.5" y="203">1</text>
<text x="111" y="203">2</text>
<text x="183.6" y="203">3</text>
<text x="201" y="199.3">File:</text>
<text x="212.4" y="199.3">K:\D自自\DDB\162X.ddb</text>
<text x="251.5" y="199.3">Drawn By:</text>
<text x="256.1" y="203">4</text>
</g>
<g font-size="2.3" fill="#800000">
<text x="156.8" y="27.5">1S7</text>
<text x="212.4" y="27.5">1S8</text>
<text x="156.8" y="35.1">1S4</text>
<text x="156.8" y="32.6">1S5</text>
<text x="156.8" y="30">1S6</text>
<text x="212.4" y="30">1S9</text>
<text x="212.4" y="32.6">1S10</text>
<text x="212.4" y="35.1">1S11</text>
<text x="24.8" y="38.1" transform="rotate(-90 24.8 38.1)">1S0</text>
<text x="27.4" y="38.1" transform="rotate(-90 27.4 38.1)">1S1</text>
<text x="29.9" y="38.1" transform="rotate(-90 29.9 38.1)">1S2</text>
<text x="32.5" y="38.1" transform="rotate(-90 32.5 38.1)">1S3</text>
<text x="35" y="38.1" transform="rotate(-90 35 38.1)">1S4</text>
<text x="37.5" y="38.1" transform="rotate(-90 37.5 38.1)">1S5</text>
<text x="40" y="38.1" transform="rotate(-90 40 38.1)">1S6</text>
<text x="42.5" y="38.1" transform="rotate(-90 42.5 38.1)">1S7</text>
<text x="45.1" y="38.1" transform="rotate(-90 45.1 38.1)">1S8</text>
<text x="47.6" y="38.1" transform="rotate(-90 47.6 38.1)">1S9</text>
<text x="57.7" y="38.1" transform="rotate(-90 57.7 38.1)">1S10</text>
<text x="60.2" y="38.1" transform="rotate(-90 60.2 38.1)">1S11</text>
<text x="62.8" y="38.1" transform="rotate(-90 62.8 38.1)">1S12</text>
<text x="65.3" y="38.1" transform="rotate(-90 65.3 38.1)">1S13</text>
<text x="67.8" y="38.1" transform="rotate(-90 67.8 38.1)">1S14</text>
<text x="70.4" y="38.1" transform="rotate(-90 70.4 38.1)">1S15</text>
<text x="72.9" y="38.1" transform="rotate(-90 72.9 38.1)">1C0</text>
<text x="75.4" y="38.1" transform="rotate(-90 75.4 38.1)">1C1</text>
<text x="77.9" y="38.1" transform="rotate(-90 77.9 38.1)">1C2</text>
<text x="80.5" y="38.1" transform="rotate(-90 80.5 38.1)">1C3</text>
<text x="156.8" y="40.1">1S2</text>
<text x="156.8" y="37.6">1S3</text>
<text x="212.4" y="37.6">1S12</text>
<text x="212.4" y="40.1">1S13</text>
<text x="154.2" y="47.7">/CS1'</text>
<text x="156.8" y="45.2">1S0</text>
<text x="156.8" y="42.7">1S1</text>
<text x="212.4" y="42.7">1S14</text>
<text x="212.4" y="45.2">1S15</text>
<text x="154.2" y="52.7">/WR1</text>
<text x="154.2" y="50.2">/RD1</text>
<text x="154.2" y="55.3">DATA1</text>
<text x="22.3" y="68.5" transform="rotate(-90 22.3 68.5)">FG</text>
<text x="24.8" y="68.5" transform="rotate(-90 24.8 68.5)">2C0</text>
<text x="27.4" y="68.5" transform="rotate(-90 27.4 68.5)">2C1</text>
<text x="29.9" y="68.5" transform="rotate(-90 29.9 68.5)">2C2</text>
<text x="32.5" y="68.5" transform="rotate(-90 32.5 68.5)">2C3</text>
<text x="35" y="68.5" transform="rotate(-90 35 68.5)">2S22</text>
<text x="37.5" y="68.5" transform="rotate(-90 37.5 68.5)">2S0</text>
<text x="40" y="68.5" transform="rotate(-90 40 68.5)">2S1</text>
<text x="42.5" y="68.5" transform="rotate(-90 42.5 68.5)">2S2</text>
<text x="45.1" y="68.5" transform="rotate(-90 45.1 68.5)">2S3</text>
<text x="47.6" y="68.5" transform="rotate(-90 47.6 68.5)">2S4</text>
<text x="50.2" y="68.5" transform="rotate(-90 50.2 68.5)">2S5</text>
<text x="52.7" y="68.5" transform="rotate(-90 52.7 68.5)">2S6</text>
<text x="55.2" y="68.5" transform="rotate(-90 55.2 68.5)">2S7</text>
<text x="57.7" y="68.5" transform="rotate(-90 57.7 68.5)">2S8</text>
<text x="60.2" y="68.5" transform="rotate(-90 60.2 68.5)">2S9</text>
<text x="62.8" y="68.5" transform="rotate(-90 62.8 68.5)">2S10</text>
<text x="65.3" y="68.5" transform="rotate(-90 65.3 68.5)">2S11</text>
<text x="75.4" y="68.5" transform="rotate(-90 75.4 68.5)">2S12</text>
<text x="77.9" y="68.5" transform="rotate(-90 77.9 68.5)">2S13</text>
<text x="80.5" y="68.5" transform="rotate(-90 80.5 68.5)">2S14</text>
<text x="83" y="68.5" transform="rotate(-90 83 68.5)">2S15</text>
<text x="85.5" y="68.5" transform="rotate(-90 85.5 68.5)">2S16</text>
<text x="88" y="68.5" transform="rotate(-90 88 68.5)">2S17</text>
<text x="90.6" y="68.5" transform="rotate(-90 90.6 68.5)">2S18</text>
<text x="93.1" y="68.5" transform="rotate(-90 93.1 68.5)">2S19</text>
<text x="95.6" y="68.5" transform="rotate(-90 95.6 68.5)">2S20</text>
<text x="98.2" y="68.5" transform="rotate(-90 98.2 68.5)">2S21</text>
<text x="100.7" y="68.5" transform="rotate(-90 100.7 68.5)">2S22</text>
<text x="103.2" y="68.5" transform="rotate(-90 103.2 68.5)">2C0</text>
<text x="105.7" y="68.5" transform="rotate(-90 105.7 68.5)">2C1</text>
<text x="108.3" y="68.5" transform="rotate(-90 108.3 68.5)">2C2</text>
<text x="110.8" y="68.5" transform="rotate(-90 110.8 68.5)">2C3</text>
<text x="122.6" y="69.2">VDD1</text>
<text x="156.8" y="78">1C0</text>
<text x="156.8" y="80.6">1C1</text>
<text x="156.8" y="83.1">1C2</text>
<text x="156.8" y="85.6">1C3</text>
<text x="101.1" y="98.2">/RD1</text>
<text x="101.1" y="103.3">/RD2</text>
<text x="101.1" y="113.4">DATA1</text>
<text x="156.8" y="113.4">2S6</text>
<text x="156.8" y="110.9">2S7</text>
<text x="212.4" y="110.9">2S8</text>
<text x="212.4" y="113.4">2S9</text>
<text x="35.9" y="119.7">VDD2</text>
<text x="35.9" y="114.6">VDD1</text>
<text x="48.3" y="115.9">VDD</text>
<text x="70.8" y="118.4">/RD</text>
<text x="101.1" y="118.4">DATA2</text>
<text x="156.8" y="118.4">2S4</text>
<text x="156.8" y="115.9">2S5</text>
<text x="212.4" y="115.9">2S10</text>
<text x="212.4" y="118.4">2S11</text>
<text x="70.8" y="123.5">J2-4</text>
<text x="70.8" y="120.9">J2-5</text>
<text x="156.8" y="123.5">2S2</text>
<text x="156.8" y="120.9">2S3</text>
<text x="212.4" y="120.9">2S12</text>
<text x="212.4" y="123.5">2S13</text>
<text x="70.8" y="131.1">J2-1</text>
<text x="70.8" y="128.5">J2-2</text>
<text x="70.8" y="126">J2-3</text>
<text x="101.1" y="128.5">/WR1</text>
<text x="154.2" y="131.1">/CS2'</text>
<text x="156.8" y="128.5">2S0</text>
<text x="156.8" y="126">2S1</text>
<text x="212.4" y="126">2S14</text>
<text x="212.4" y="128.5">2S15</text>
<text x="212.4" y="131.1">2S16</text>
<text x="70.8" y="136.1">/WR</text>
<text x="70.8" y="133.6">DATA</text>
<text x="101.1" y="133.6">/WR2</text>
<text x="154.2" y="136.1">/WR2</text>
<text x="154.2" y="133.6">/RD2</text>
<text x="212.4" y="133.6">2S17</text>
<text x="212.4" y="136.1">2S18</text>
<text x="70.8" y="141.1">/CS2</text>
<text x="70.8" y="138.6">/CS1</text>
<text x="101.1" y="143.7">/CS1'</text>
<text x="154.2" y="138.6">DATA2</text>
<text x="212.4" y="138.6">2S19</text>
<text x="212.4" y="141.1">2S20</text>
<text x="212.4" y="143.7">2S21</text>
<text x="32.1" y="150">FG</text>
<text x="212.4" y="146.2">2S22</text>
<text x="101.1" y="153.8">/CS2'</text>
<text x="122.6" y="152.5">VDD2</text>
<text x="73.4" y="161.4">J2-4</text>
<text x="73.4" y="158.8">J2-5</text>
<text x="156.8" y="161.4">2C0</text>
<text x="27.9" y="163.9">A</text>
<text x="27.9" y="166.4">K</text>
<text x="73.4" y="166.4">J2-2</text>
<text x="73.4" y="163.9">J2-3</text>
<text x="156.8" y="163.9">2C1</text>
<text x="156.8" y="166.4">2C2</text>
<text x="73.4" y="169">J2-1</text>
<text x="156.8" y="169">2C3</text>
</g>
<g font-size="2.3" fill="#000080">
<text x="177" y="25">IC201</text>
<text x="134" y="59.6">R2</text>
<text x="139.1" y="59.6">NC</text>
<text x="184.6" y="57.8">1621</text>
<text x="17.7" y="60.3">LCD1</text>
<text x="27.9" y="60.3">LCD-JD1622-U</text>
<text x="134" y="64.6">R1</text>
<text x="139.1" y="64.6">R302</text>
<text x="134" y="70.4">C1</text>
<text x="144.1" y="70.4">C3</text>
<text x="134" y="75.5">C104</text>
<text x="144.1" y="75.5">C102</text>
<text x="17.7" y="90.6">LCD2</text>
<text x="27.9" y="90.6">LCD-JD1622-D</text>
<text x="177" y="90.6">CS1621</text>
<text x="91.1" y="97.5">L3</text>
<text x="96.1" y="97.5">R121</text>
<text x="91.1" y="102.5">L9</text>
<text x="96.1" y="102.5">R121</text>
<text x="22.8" y="112.4">L2</text>
<text x="91.1" y="108.3">C8</text>
<text x="91.1" y="112.6">L4</text>
<text x="96.1" y="112.6">R121</text>
<text x="96.1" y="108.3">C100p</text>
<text x="177" y="108.3">IC202</text>
<text x="22.8" y="117.4">L1</text>
<text x="22.8" y="115.9">F601</text>
<text x="55.7" y="115.9">JP201</text>
<text x="91.1" y="117.7">L7</text>
<text x="96.1" y="117.7">R121</text>
<text x="22.8" y="120.9">F601</text>
<text x="91.1" y="123.5">C9</text>
<text x="96.1" y="123.5">C100p</text>
<text x="20.3" y="126">C7</text>
<text x="20.3" y="131.1">C103</text>
<text x="27.9" y="126">C6</text>
<text x="27.9" y="131.1">C105</text>
<text x="35.4" y="126">C5</text>
<text x="35.4" y="131.1">C106</text>
<text x="43" y="126">T1</text>
<text x="91.1" y="127.8">L5</text>
<text x="96.1" y="127.8">R121</text>
<text x="43" y="133.6">6.0CA</text>
<text x="91.1" y="132.8">L8</text>
<text x="96.1" y="132.8">R121</text>
<text x="40.5" y="140.4">R5</text>
<text x="89.8" y="138.6">C10</text>
<text x="91.1" y="142.9">L6</text>
<text x="96.1" y="142.9">R121</text>
<text x="96.1" y="138.6">C100p</text>
<text x="134" y="142.9">R3</text>
<text x="139.1" y="142.9">NC</text>
<text x="184.6" y="141.1">1621</text>
<text x="40.5" y="144.4">R000</text>
<text x="40.5" y="148">R6</text>
<text x="55.7" y="146.2">CON10*2</text>
<text x="89.8" y="148.7">C11</text>
<text x="96.1" y="148.7">C100p</text>
<text x="134" y="148">R4</text>
<text x="139.1" y="148">R302</text>
<text x="40.5" y="152">R000</text>
<text x="91.1" y="153">L10 R121</text>
<text x="134" y="153.8">C2</text>
<text x="144.1" y="153.8">C4</text>
<text x="17.7" y="161.4">?</text>
<text x="30.4" y="158.1">RLED3 R?</text>
<text x="50.6" y="156.3">BL</text>
<text x="63.2" y="156.3">JP202</text>
<text x="89.8" y="158.8">C12</text>
<text x="96.1" y="158.8">C100p</text>
<text x="134" y="158.8">C104</text>
<text x="144.1" y="158.8">C102</text>
<text x="30.4" y="163.2">RLED1 R?</text>
<text x="17.7" y="171.4">CON2</text>
<text x="30.4" y="168.2">RLED2 R?</text>
<text x="43" y="174">LED BACKLIGHT</text>
<text x="63.2" y="174">CON5</text>
<text x="141.6" y="174">BZ</text>
<text x="156.8" y="174">BUZZER</text>
<text x="177" y="174">CS1621</text>
</g>
</svg>
